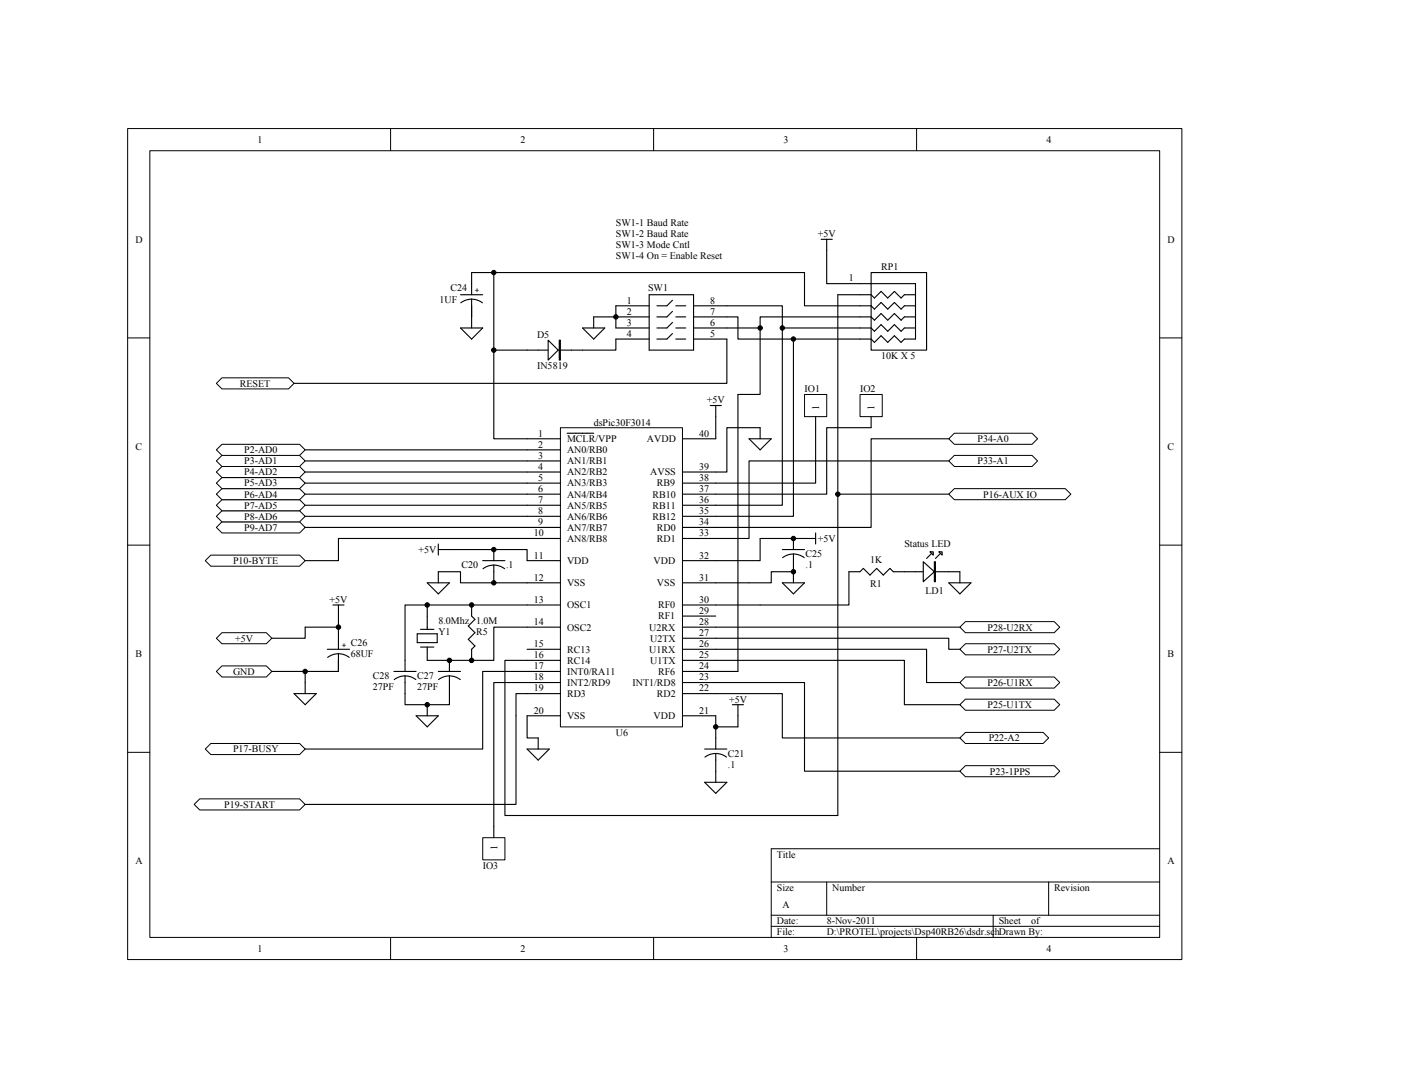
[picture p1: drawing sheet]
<svg xmlns="http://www.w3.org/2000/svg" width="279mm" height="216mm" viewBox="0 0 279 216" stroke-linecap="round" stroke-linejoin="round" font-family="sans-serif">
<g fill="none" stroke="#000" stroke-width=".2">
<path d="M25.4 25.5h209.5v165.1h-209.5zM29.8 29.9h200.6v156.3h-200.6zM77.6 25.5v4.4M129.9 25.5v4.4M182.1 25.5v4.4M25.4 67.1h4.4M230.4 67.1h4.5M25.4 108.3h4.4M230.4 108.3h4.5M25.4 149.4h4.4M230.4 149.4h4.5M153.3 175.2h77.1"/>
<path d="M164.3 175.2v6.6M208.4 175.2v6.6M230.4 168.6h-77.1v17.6M77.6 186.2v4.4M129.9 186.2v4.4M153.3 181.8h77.1M153.3 184h77.1M182.1 186.2v4.4M197.4 181.8v4.4"/>
</g>
<g fill="none" stroke="#000" stroke-width=".22">
<path d="M84.9 115.8h4.4l-2.2 2.2zM87.1 109.2h2.2M87.1 108.1v2.2M87.1 113.6v2.2M155.5 109.2h4.4M155.5 115.8h4.4l-2.2 2.2zM157.7 110l1.3 .3 .8 .5M157.7 110l-1.4 .3-.8 .5M157.7 107v2.2M157.7 110v5.8M159.9 107h2.2M162.1 105.9v2.2"/>
<path d="M58.4 137.8h4.4l-2.2 2.2zM60.6 135.6v2.2M78.3 133.4h4.4M80.5 134.2l.9 .2 1.2 .6M80.5 134.2l-.9 .2-1.3 .6M80.5 134.2v5.8h8.8v-5.8M82.9 125.9h4v1.7h-4zM83.6 125h2.6M83.6 128.5h2.6M84.9 122.4v2.6M84.9 128.5v2.7M84.9 140v2.2"/>
<path d="M87.1 133.4h4.4M89.3 134.2l.9 .2 1.3 .6M89.3 134.2l-.9 .2-1.2 .6M89.3 131.2v2.2M104.7 120.2h-24.2v13.2M82.7 142.2h4.4l-2.2 2.2z"/>
</g>
<path d="M43 76.1l1.1-1.1h13.2l1.1 1.1-1.1 1.1h-13.2z" fill-rule="evenodd" fill="#fff"/>
<path d="M43 76.1l1.1-1.1h13.2l1.1 1.1-1.1 1.1h-13.2z" fill="none" stroke="#000" stroke-width=".2"/>
<path d="M43 104.8l1.1-1.1h15.4l1.1 1.1-1.1 1.1h-15.4z" fill-rule="evenodd" fill="#fff"/>
<path d="M43 104.8l1.1-1.1h15.4l1.1 1.1-1.1 1.1h-15.4z" fill="none" stroke="#000" stroke-width=".2"/>
<path d="M43 102.6l1.1-1.1h15.4l1.1 1.1-1.1 1.1h-15.4z" fill-rule="evenodd" fill="#fff"/>
<path d="M43 102.6l1.1-1.1h15.4l1.1 1.1-1.1 1.1h-15.4z" fill="none" stroke="#000" stroke-width=".2"/>
<path d="M43 100.4l1.1-1.1h15.4l1.1 1.1-1.1 1.1h-15.4z" fill-rule="evenodd" fill="#fff"/>
<path d="M43 100.4l1.1-1.1h15.4l1.1 1.1-1.1 1.1h-15.4z" fill="none" stroke="#000" stroke-width=".2"/>
<path d="M43 98.1l1.1-1h15.4l1.1 1-1.1 1.2h-15.4z" fill-rule="evenodd" fill="#fff"/>
<path d="M43 98.1l1.1-1h15.4l1.1 1-1.1 1.2h-15.4z" fill="none" stroke="#000" stroke-width=".2"/>
<path d="M43 96l1.1-1.1h15.4l1.1 1.1-1.1 1.1h-15.4z" fill-rule="evenodd" fill="#fff"/>
<path d="M43 96l1.1-1.1h15.4l1.1 1.1-1.1 1.1h-15.4z" fill="none" stroke="#000" stroke-width=".2"/>
<path d="M43 93.8l1.1-1.1h15.4l1.1 1.1-1.1 1.1h-15.4z" fill-rule="evenodd" fill="#fff"/>
<path d="M43 93.8l1.1-1.1h15.4l1.1 1.1-1.1 1.1h-15.4z" fill="none" stroke="#000" stroke-width=".2"/>
<path d="M43 91.6l1.1-1.1h15.4l1.1 1.1-1.1 1.1h-15.4z" fill-rule="evenodd" fill="#fff"/>
<path d="M43 91.6l1.1-1.1h15.4l1.1 1.1-1.1 1.1h-15.4z" fill="none" stroke="#000" stroke-width=".2"/>
<path d="M43 89.4l1.1-1.1h15.4l1.1 1.1-1.1 1.1h-15.4z" fill-rule="evenodd" fill="#fff"/>
<path d="M43 89.4l1.1-1.1h15.4l1.1 1.1-1.1 1.1h-15.4z" fill="none" stroke="#000" stroke-width=".2"/>
<path d="M190.7 135.6l1.1-1.1h17.7l1.1 1.1-1.1 1.1h-17.7z" fill-rule="evenodd" fill="#fff"/>
<path d="M190.7 135.6l1.1-1.1h17.7l1.1 1.1-1.1 1.1h-17.7z" fill="none" stroke="#000" stroke-width=".2"/>
<path d="M190.7 140l1.1-1.1h17.7l1.1 1.1-1.1 1.1h-17.7z" fill-rule="evenodd" fill="#fff"/>
<path d="M190.7 140l1.1-1.1h17.7l1.1 1.1-1.1 1.1h-17.7z" fill="none" stroke="#000" stroke-width=".2"/>
<path d="M190.7 124.6l1.1-1.1h17.7l1.1 1.1-1.1 1.1h-17.7z" fill-rule="evenodd" fill="#fff"/>
<path d="M190.7 124.6l1.1-1.1h17.7l1.1 1.1-1.1 1.1h-17.7z" fill="none" stroke="#000" stroke-width=".2"/>
<path d="M190.7 129l1.1-1.1h17.7l1.1 1.1-1.1 1.1h-17.7z" fill-rule="evenodd" fill="#fff"/>
<path d="M190.7 129l1.1-1.1h17.7l1.1 1.1-1.1 1.1h-17.7z" fill="none" stroke="#000" stroke-width=".2"/>
<path d="M190.7 153.2l1.1-1.1h17.7l1.1 1.1-1.1 1.1h-17.7z" fill-rule="evenodd" fill="#fff"/>
<path d="M190.7 153.2l1.1-1.1h17.7l1.1 1.1-1.1 1.1h-17.7z" fill="none" stroke="#000" stroke-width=".2"/>
<path d="M190.7 146.6l1.1-1.1h15.5l1.1 1.1-1.1 1.1h-15.5z" fill-rule="evenodd" fill="#fff"/>
<path d="M190.7 146.6l1.1-1.1h15.5l1.1 1.1-1.1 1.1h-15.5z" fill="none" stroke="#000" stroke-width=".2"/>
<path d="M188.5 91.6l1.1-1.1h15.5l1.1 1.1-1.1 1.1h-15.5z" fill-rule="evenodd" fill="#fff"/>
<path d="M188.5 91.6l1.1-1.1h15.5l1.1 1.1-1.1 1.1h-15.5z" fill="none" stroke="#000" stroke-width=".2"/>
<path d="M188.5 87.2l1.1-1.2h15.5l1.1 1.2-1.1 1.1h-15.5z" fill-rule="evenodd" fill="#fff"/>
<path d="M188.5 87.2l1.1-1.2h15.5l1.1 1.2-1.1 1.1h-15.5z" fill="none" stroke="#000" stroke-width=".2"/>
<path d="M40.8 111.4l1.1-1.1h17.6l1.1 1.1-1.1 1.1h-17.6z" fill-rule="evenodd" fill="#fff"/>
<path d="M40.8 111.4l1.1-1.1h17.6l1.1 1.1-1.1 1.1h-17.6z" fill="none" stroke="#000" stroke-width=".2"/>
<path d="M39.7 158.7h19.8l1.1 1.1-1.1 1.1h-19.8l-1.1-1.1z" fill-rule="evenodd" fill="#fff"/>
<path d="M39.7 158.7h19.8l1.1 1.1-1.1 1.1h-19.8l-1.1-1.1z" fill="none" stroke="#000" stroke-width=".2"/>
<path d="M40.8 148.8l1.1-1.1h17.6l1.1 1.1-1.1 1.1h-17.6z" fill-rule="evenodd" fill="#fff"/>
<path d="M40.8 148.8l1.1-1.1h17.6l1.1 1.1-1.1 1.1h-17.6z" fill="none" stroke="#000" stroke-width=".2"/>
<path d="M168.7 113.6h2.2l.7-.7 1.3 1.3 1.3-1.3 1.3 1.3 1.4-1.3 .6 .7h13.2M185 110l-.9 .9M186.8 110l-.9 .9" fill="none" stroke="#000" stroke-width=".22"/>
<path d="M183.5 111.6l2.2 2-2.2 1.9z" fill="#fff"/>
<path d="M183.5 111.6l2.2 2-2.2 1.9z" fill="none" stroke="#000" stroke-width=".22"/>
<path d="M185.7 111.6h.2v3.9h-.2z" fill-rule="evenodd" fill="#fff"/>
<path d="M185.7 111.6h.2v3.9h-.2z" fill="none" stroke="#000" stroke-width=".22"/>
<path d="M186.6 109.6h.6v.7z" fill="#fff"/>
<path d="M186.6 109.6h.6v.7z" fill="none" stroke="#000" stroke-width=".22"/>
<path d="M184.8 109.6h.7v.7z" fill="#fff"/>
<path d="M184.8 109.6h.7v.7zM188.5 115.8h4.5l-2.3 2.2zM190.7 113.6v2.2" fill="none" stroke="#000" stroke-width=".22"/>
<path d="M43 126.8l1.1-1.1h8.8l1.1 1.1-1.1 1.1h-8.8z" fill-rule="evenodd" fill="#fff"/>
<path d="M43 126.8l1.1-1.1h8.8l1.1 1.1-1.1 1.1h-8.8z" fill="none" stroke="#000" stroke-width=".2"/>
<path d="M43 133.4l1.1-1.1h8.8l1.1 1.1-1.1 1.1h-8.8z" fill-rule="evenodd" fill="#fff"/>
<path d="M43 133.4l1.1-1.1h8.8l1.1 1.1-1.1 1.1h-8.8z" fill="none" stroke="#000" stroke-width=".2"/>
<path d="M54 133.4h6.6v2.2M60.6 124.6v2.2h-6.6M66.2 120.2h2.2M67.3 120.2v2.2" fill="none" stroke="#000" stroke-width=".22"/>
<path d="M159.9 78.4h4.4v4.4h-4.4z" fill="#fff"/>
<path d="M159.9 78.4h4.4v4.4h-4.4z" fill="none" stroke="#000" stroke-width=".2"/>
<path d="M162.1 82.7v2.2" fill="none" stroke="#000" stroke-width=".22"/>
<path d="M188.5 98.1l1.1-1h22.1l1.1 1-1.1 1.2h-22.1z" fill-rule="evenodd" fill="#fff"/>
<path d="M188.5 98.1l1.1-1h22.1l1.1 1-1.1 1.2h-22.1z" fill="none" stroke="#000" stroke-width=".2"/>
<path d="M104.7 69.5h11.1" fill="none" stroke="#000" stroke-width=".22"/>
<path d="M111.1 67.6h.3v3.9h-.3z" fill-rule="evenodd" fill="#fff"/>
<path d="M111.1 67.6h.3v3.9h-.3z" fill="none" stroke="#000" stroke-width=".22"/>
<path d="M108.9 67.6l2 1.9-2 2z" fill="#fff"/>
<g fill="none" stroke="#000" stroke-width=".22">
<path d="M91.5 58.5h4.4M93.7 59.4l1.4 .3 .8 .4M93.7 59.4l-1.3 .3-.8 .4M93.7 59.4v5.7M98.1 54.1h-4.4v4.4M129 58.5h8.8v11h-8.8zM133.6 59.6l-1.1 1.1h-2M163.2 47.5h2.2M164.3 47.5v8.8h17.6v11h-2.2l-.6 .7-1.4-1.3-1.3 1.3-1.3-1.3-1.3 1.3-.7-.7h-2.2M173.1 54.1h11v15.4h-11zM181.9 58.5h-2.2l-.6 .7-1.4-1.3-1.3 1.3-1.3-1.3-1.3 1.3-.7-.7h-6.6v39.6M91.5 65.1h4.4l-2.2 2.2z"/>
<path d="M104.7 69.5h-6.6v17.7h6.6M108.9 67.6l2 1.9-2 2zM115.8 65.1h4.4l-2.2 2.2zM122.4 67.3h6.6M129 60.7h-6.6v4.4h6.6M129 62.9h-11v2.2M133.6 64l-1.1 1.1h-2M133.6 61.8l-1.1 1.1h-2M133.6 66.2l-1.1 1.1h-2M134.3 65.1h2M134.3 60.7h2M134.3 62.9h2"/>
<path d="M134.3 67.3h2M137.8 65.1h6.6M137.8 60.7h6.6M137.8 62.9h6.6M137.8 67.3h6.6M146.6 78.3v55.1M170.9 65.1h2.2l.7 .7 1.3-1.3 1.3 1.3 1.3-1.3 1.4 1.3 .6-.7h2.2M170.9 60.7h2.2l.7 .7 1.3-1.3 1.3 1.3 1.3-1.3 1.4 1.3 .6-.7h2.2M170.9 62.9h2.2l.7 .7 1.3-1.3 1.3 1.3 1.3-1.3 1.4 1.3 .6-.7h2.2M84.9 120.2v2.2M84.9 131.2h4.4M93.7 120.2v2.2l.7 .6-1.3 1.3 1.3 1.4-1.3 1.3 1.3 1.3-.7 .7v2.2"/>
</g>
<path d="M111.4 85h24.2v59.4h-24.2z" fill="#fff"/>
<g fill="none" stroke="#000" stroke-width=".2">
<path d="M111.4 85h24.2v59.4h-24.2z"/>
<circle cx="166.5" cy="98.2" r=".44"/>
<circle cx="98.1" cy="109.2" r=".44"/>
<circle cx="98.1" cy="115.8" r=".44"/>
<circle cx="60.6" cy="133.4" r=".44"/>
<circle cx="67.3" cy="124.6" r=".44"/>
<circle cx="84.9" cy="120.2" r=".44"/>
<circle cx="84.9" cy="140" r=".44"/>
<circle cx="89.3" cy="131.2" r=".44"/>
<circle cx="93.7" cy="131.2" r=".44"/>
<circle cx="93.7" cy="120.2" r=".44"/>
<circle cx="142.2" cy="144.4" r=".44"/>
</g>
<g fill="none" stroke="#000" stroke-width=".22">
<path d="M155.5 65.1v35.3h-19.9M157.7 67.3v35.3h-22.1M60.6 93.8h50.8M60.6 96h50.8M60.6 98.1h50.8M60.6 89.4h50.8M60.6 91.6h50.8M104.7 87.2h6.7M112.7 86h5.3M135.6 98.1h6.6M141.1 80.5h2.2M142.2 80.5v6.7h-6.6"/>
<path d="M148.9 87.2h4.4l-2.2 2.2zM151.1 87.2v-2.3h-6.7v8.9h-8.8M162.1 84.9v11.1h-26.5M188.5 87.2h-15.4v17.6h-37.5M188.5 91.6h-39.6v15.4h-13.3M188.5 98.1h-22v63.9h-66.2v-30.8h11.1M60.6 100.4h50.8M60.6 104.8h50.8M60.6 102.6h50.8M87.1 113.6h4.4v2.2h6.6M89.3 109.2h8.8M95.9 111.4h4.4"/>
<path d="M98.1 112.2l1.4 .3 .8 .5M98.1 112.2l-1.3 .3-.8 .5M98.1 109.2h6.6v2.2h6.7M98.1 115.8h13.3M98.1 109.2v2.2M98.1 112.2v3.6M111.4 107h-44.1v4.4h-6.7M157.7 113.6h-4.4v2.2h-17.7M159.9 107h-8.8v4.4h-15.5M168.7 113.6v6.6h-33.1M65.1 129h4.4M67.3 129.8l.9 .2 1.2 .6"/>
<path d="M67.3 129.8l-1 .2-1.2 .6M67.3 122.4v2.2h-6.7M67.3 129.8v3.6h-6.7M67.3 124.6v4.4M104.7 120.2h6.7M104.7 129h6.7M104.7 135.6h6.7M111.4 124.6h-13.3v6.6h-8.8M111.4 133.4h-15.5v15.4h-35.3M111.4 137.8h-8.9v22h-41.9M135.6 126.8h52.9v2.2h2.2M135.6 129h48.5v6.6h6.6"/>
<path d="M135.6 131.2h44.1v8.8h11M135.6 137.8h19.9v8.8h35.2M135.6 135.6h24.3v17.6h30.8M135.6 124.6h55.1M135.6 133.4h11M135.6 122.4h6.6M145.5 140h2.2M146.6 140v4.4h-4.4M104.7 148.8h4.5l-2.3 2.2zM111.4 142.2h-6.7v4.4h2.2v2.2M135.6 142.2h6.6v6.6M140 155.4h4.4l-2.2 2.2z"/>
<path d="M140 148.8h4.4M142.2 149.7l1.4 .2 .8 .5M142.2 149.7l-1.3 .2-.8 .5M142.2 149.7v5.7"/>
</g>
<g fill="#000">
<circle cx="166.5" cy="98.2" r=".44"/>
<circle cx="98.1" cy="109.2" r=".44"/>
<circle cx="98.1" cy="115.8" r=".44"/>
<circle cx="60.6" cy="133.4" r=".44"/>
<circle cx="67.3" cy="124.6" r=".44"/>
<circle cx="84.9" cy="120.2" r=".44"/>
<circle cx="84.9" cy="140" r=".44"/>
<circle cx="89.3" cy="131.2" r=".44"/>
<circle cx="93.7" cy="131.2" r=".44"/>
<circle cx="93.7" cy="120.2" r=".44"/>
<circle cx="142.2" cy="144.4" r=".44"/>
</g>
<path d="M170.9 78.4h4.4v4.4h-4.4z" fill="#fff"/>
<path d="M170.9 78.4h4.4v4.4h-4.4z" fill="none" stroke="#000" stroke-width=".2"/>
<path d="M173.1 82.7v2.2" fill="none" stroke="#000" stroke-width=".22"/>
<path d="M95.9 166.4h4.4v4.4h-4.4z" fill="#fff"/>
<g fill="none" stroke="#000" stroke-width=".2">
<path d="M95.9 166.4h4.4v4.4h-4.4z"/>
<circle cx="98.1" cy="54.1" r=".44"/>
<circle cx="98.1" cy="69.5" r=".44"/>
<circle cx="122.4" cy="62.9" r=".44"/>
<circle cx="151.1" cy="65.1" r=".44"/>
<circle cx="155.5" cy="65.1" r=".44"/>
<circle cx="157.7" cy="67.3" r=".44"/>
<circle cx="157.7" cy="107" r=".44"/>
<circle cx="157.7" cy="113.6" r=".44"/>
</g>
<path d="M122.4 67.3v2.2h-6.6M144.4 60.7h11.1v4.4h15.4M144.4 62.9h2.2v4.4h24.3M144.4 67.3v8.8h-86M144.4 65.1h6.7M170.9 60.7h-11v-6.6h-61.8v15.4M170.9 62.9h-19.8v15.4h-4.5M173.1 84.9h-8.8v13.2h-22.1M104.7 135.6h-6.6v30.8" fill="none" stroke="#000" stroke-width=".22"/>
<g fill="#000">
<circle cx="98.1" cy="54.1" r=".44"/>
<circle cx="98.1" cy="69.5" r=".44"/>
<circle cx="122.4" cy="62.9" r=".44"/>
<circle cx="151.1" cy="65.1" r=".44"/>
<circle cx="155.5" cy="65.1" r=".44"/>
<circle cx="157.7" cy="67.3" r=".44"/>
<circle cx="157.7" cy="107" r=".44"/>
<circle cx="157.7" cy="113.6" r=".44"/>
</g>
<g font-size="2">
<text x="51.2" y="28.4">1</text>
<text x="103.4" y="28.4">2</text>
<text x="155.7" y="28.4">3</text>
<text x="207.9" y="28.4">4</text>
<text x="122.4" y="44.9">SW1-1 Baud Rate</text>
<text x="122.4" y="47.1">SW1-2 Baud Rate</text>
<text x="162.5" y="47.1">+5V</text>
<text x="26.9" y="48.2">D</text>
<text x="122.4" y="49.3">SW1-3 Mode Cntl</text>
<text x="122.4" y="51.5">SW1-4 On = Enable Reset</text>
<text x="175.1" y="53.7">RP1</text>
<text x="232" y="48.2">D</text>
<text x="89.5" y="57.9">C24</text>
<text x="128.8" y="57.9">SW1</text>
<text x="168.7" y="55.9">1</text>
<text x="87.3" y="60.1">1UF</text>
<text x="124.6" y="60.3">1</text>
<text x="124.6" y="62.5">2</text>
<text x="124.6" y="64.7">3</text>
<text x="141.1" y="64.7">6</text>
<text x="141.1" y="62.5">7</text>
<text x="141.1" y="60.3">8</text>
<text x="106.7" y="67.1">D5</text>
<text x="124.6" y="66.9">4</text>
<text x="141.1" y="66.9">5</text>
<text x="175.1" y="71.3">10K X 5</text>
<text x="47.6" y="76.8">RESET</text>
<text x="106.7" y="73.3">IN5819</text>
<text x="159.9" y="77.9">IO1</text>
<text x="170.9" y="77.9">IO2</text>
<text x="140.5" y="80.1">+5V</text>
<text x="162.8" y="81.4" transform="rotate(-90 162.8 81.4)">1</text>
<text x="173.8" y="81.4" transform="rotate(-90 173.8 81.4)">1</text>
<text x="26.9" y="89.4">C</text>
<text x="107" y="86.7">1</text>
<text x="107" y="88.9">2</text>
<text x="112.7" y="87.8">MCLR/VPP</text>
<text x="118" y="84.5">dsPic30F3014</text>
<text x="128.6" y="87.8">AVDD</text>
<text x="138.9" y="86.7">40</text>
<text x="194.3" y="87.8">P34-A0</text>
<text x="232" y="89.4">C</text>
<text x="48.5" y="94.4">P4-AD2</text>
<text x="48.5" y="92.2">P3-AD1</text>
<text x="48.5" y="90">P2-AD0</text>
<text x="107" y="93.3">4</text>
<text x="107" y="95.5">5</text>
<text x="107" y="91.1">3</text>
<text x="112.7" y="94.4">AN2/RB2</text>
<text x="112.7" y="90">AN0/RB0</text>
<text x="112.7" y="92.2">AN1/RB1</text>
<text x="129.2" y="94.4">AVSS</text>
<text x="138.9" y="93.3">39</text>
<text x="138.9" y="95.5">38</text>
<text x="194.3" y="92.2">P33-A1</text>
<text x="48.5" y="101">P7-AD5</text>
<text x="48.5" y="98.8">P6-AD4</text>
<text x="48.5" y="96.6">P5-AD3</text>
<text x="107" y="97.7">6</text>
<text x="107" y="99.9">7</text>
<text x="112.7" y="96.6">AN3/RB3</text>
<text x="112.7" y="98.8">AN4/RB4</text>
<text x="112.7" y="101">AN5/RB5</text>
<text x="129.7" y="101">RB11</text>
<text x="129.7" y="98.8">RB10</text>
<text x="130.5" y="96.6">RB9</text>
<text x="138.9" y="99.9">36</text>
<text x="138.9" y="97.7">37</text>
<text x="195.4" y="98.8">P16-AUX IO</text>
<text x="48.5" y="105.4">P9-AD7</text>
<text x="48.5" y="103.2">P8-AD6</text>
<text x="106.1" y="106.5">10</text>
<text x="107" y="102.1">8</text>
<text x="107" y="104.3">9</text>
<text x="112.7" y="103.2">AN6/RB6</text>
<text x="112.7" y="105.4">AN7/RB7</text>
<text x="112.7" y="107.6">AN8/RB8</text>
<text x="129.7" y="103.2">RB12</text>
<text x="130.5" y="107.6">RD1</text>
<text x="130.5" y="105.4">RD0</text>
<text x="138.9" y="106.5">33</text>
<text x="138.9" y="104.3">34</text>
<text x="138.9" y="102.1">35</text>
<text x="162.5" y="107.6">+5V</text>
<text x="46.3" y="112">P10-BYTE</text>
<text x="83.1" y="109.8">+5V</text>
<text x="91.7" y="112.9">C20</text>
<text x="100.6" y="112.9">.1</text>
<text x="106.1" y="110.9">11</text>
<text x="112.7" y="112">VDD</text>
<text x="129.9" y="112">VDD</text>
<text x="138.9" y="110.9">32</text>
<text x="160.1" y="110.7">C25</text>
<text x="160.1" y="112.9">.1</text>
<text x="172.9" y="111.8">1K</text>
<text x="179.7" y="108.7">Status LED</text>
<text x="65.5" y="119.7">+5V</text>
<text x="106.1" y="115.3">12</text>
<text x="106.1" y="119.7">13</text>
<text x="112.7" y="116.4">VSS</text>
<text x="130.5" y="116.4">VSS</text>
<text x="138.9" y="115.3">31</text>
<text x="138.9" y="119.7">30</text>
<text x="172.9" y="116.7">R1</text>
<text x="183.9" y="118">LD1</text>
<text x="87.1" y="123.9">8.0Mhz 1.0M</text>
<text x="106.1" y="124.1">14</text>
<text x="112.7" y="120.8">OSC1</text>
<text x="112.7" y="125.2">OSC2</text>
<text x="129" y="125.2">U2RX</text>
<text x="130.8" y="123">RF1</text>
<text x="130.8" y="120.8">RF0</text>
<text x="138.9" y="124.1">28</text>
<text x="138.9" y="121.9">29</text>
<text x="196.3" y="125.2">P28-U2RX</text>
<text x="26.9" y="130.5">B</text>
<text x="46.8" y="127.4">+5V</text>
<text x="69.7" y="128.3">C26</text>
<text x="69.7" y="130.5">68UF</text>
<text x="87.1" y="126.1">Y1</text>
<text x="94.6" y="126.1">R5</text>
<text x="106.1" y="130.7">16</text>
<text x="106.1" y="128.5">15</text>
<text x="112.7" y="131.8">RC14</text>
<text x="112.7" y="129.6">RC13</text>
<text x="129" y="129.6">U1RX</text>
<text x="129.2" y="131.8">U1TX</text>
<text x="129.2" y="127.4">U2TX</text>
<text x="138.9" y="130.7">25</text>
<text x="138.9" y="126.3">27</text>
<text x="138.9" y="128.5">26</text>
<text x="196.3" y="129.6">P27-U2TX</text>
<text x="232" y="130.5">B</text>
<text x="46.3" y="134">GND</text>
<text x="74.1" y="134.9">C28</text>
<text x="74.1" y="137.1">27PF</text>
<text x="82.9" y="134.9">C27</text>
<text x="82.9" y="137.1">27PF</text>
<text x="106.1" y="135.1">18</text>
<text x="106.1" y="132.9">17</text>
<text x="106.1" y="137.3">19</text>
<text x="112.7" y="136.2">INT2/RD9</text>
<text x="112.7" y="134">INT0/RA11</text>
<text x="125.7" y="136.2">INT1/RD8</text>
<text x="130.8" y="134">RF6</text>
<text x="138.9" y="137.3">22</text>
<text x="138.9" y="132.9">24</text>
<text x="138.9" y="135.1">23</text>
<text x="196.3" y="136.2">P26-U1RX</text>
<text x="106.1" y="141.7">20</text>
<text x="112.7" y="138.4">RD3</text>
<text x="112.7" y="142.8">VSS</text>
<text x="129.9" y="142.8">VDD</text>
<text x="130.5" y="138.4">RD2</text>
<text x="138.9" y="141.7">21</text>
<text x="144.9" y="139.5">+5V</text>
<text x="196.3" y="140.6">P25-U1TX</text>
<text x="46.3" y="149.4">P17-BUSY</text>
<text x="122.4" y="146.1">U6</text>
<text x="196.5" y="147.2">P22-A2</text>
<text x="144.7" y="150.3">C21</text>
<text x="144.7" y="152.5">.1</text>
<text x="196.7" y="153.8">P23-1PPS</text>
<text x="44.5" y="160.5">P19-START</text>
<text x="26.9" y="171.7">A</text>
<text x="95.9" y="172.6">IO3</text>
<text x="98.8" y="168.8" transform="rotate(-90 98.8 168.8)">1</text>
<text x="154.4" y="170.4">Title</text>
<text x="232" y="171.7">A</text>
<text x="154.4" y="177">Size</text>
<text x="165.4" y="177">Number</text>
<text x="209.5" y="177">Revision</text>
<text x="154.4" y="183.6">Date:</text>
<text x="154.4" y="185.8">File:</text>
<text x="155.5" y="180.3">A</text>
<text x="164.3" y="183.6">8-Nov-2011</text>
<text x="164.3" y="185.8">D:\PROTEL\projects\Dsp40RB26\dsdr.schDrawn By:</text>
<text x="198.5" y="183.6">Sheet</text>
<text x="204.9" y="183.6">of</text>
<text x="51.2" y="189.1">1</text>
<text x="103.4" y="189.1">2</text>
<text x="155.7" y="189.1">3</text>
<text x="207.9" y="189.1">4</text>
</g>
<g font-size="1.6">
<text x="94.4" y="58.2">+</text>
<text x="67.9" y="128.6">+</text>
</g>
</svg>
